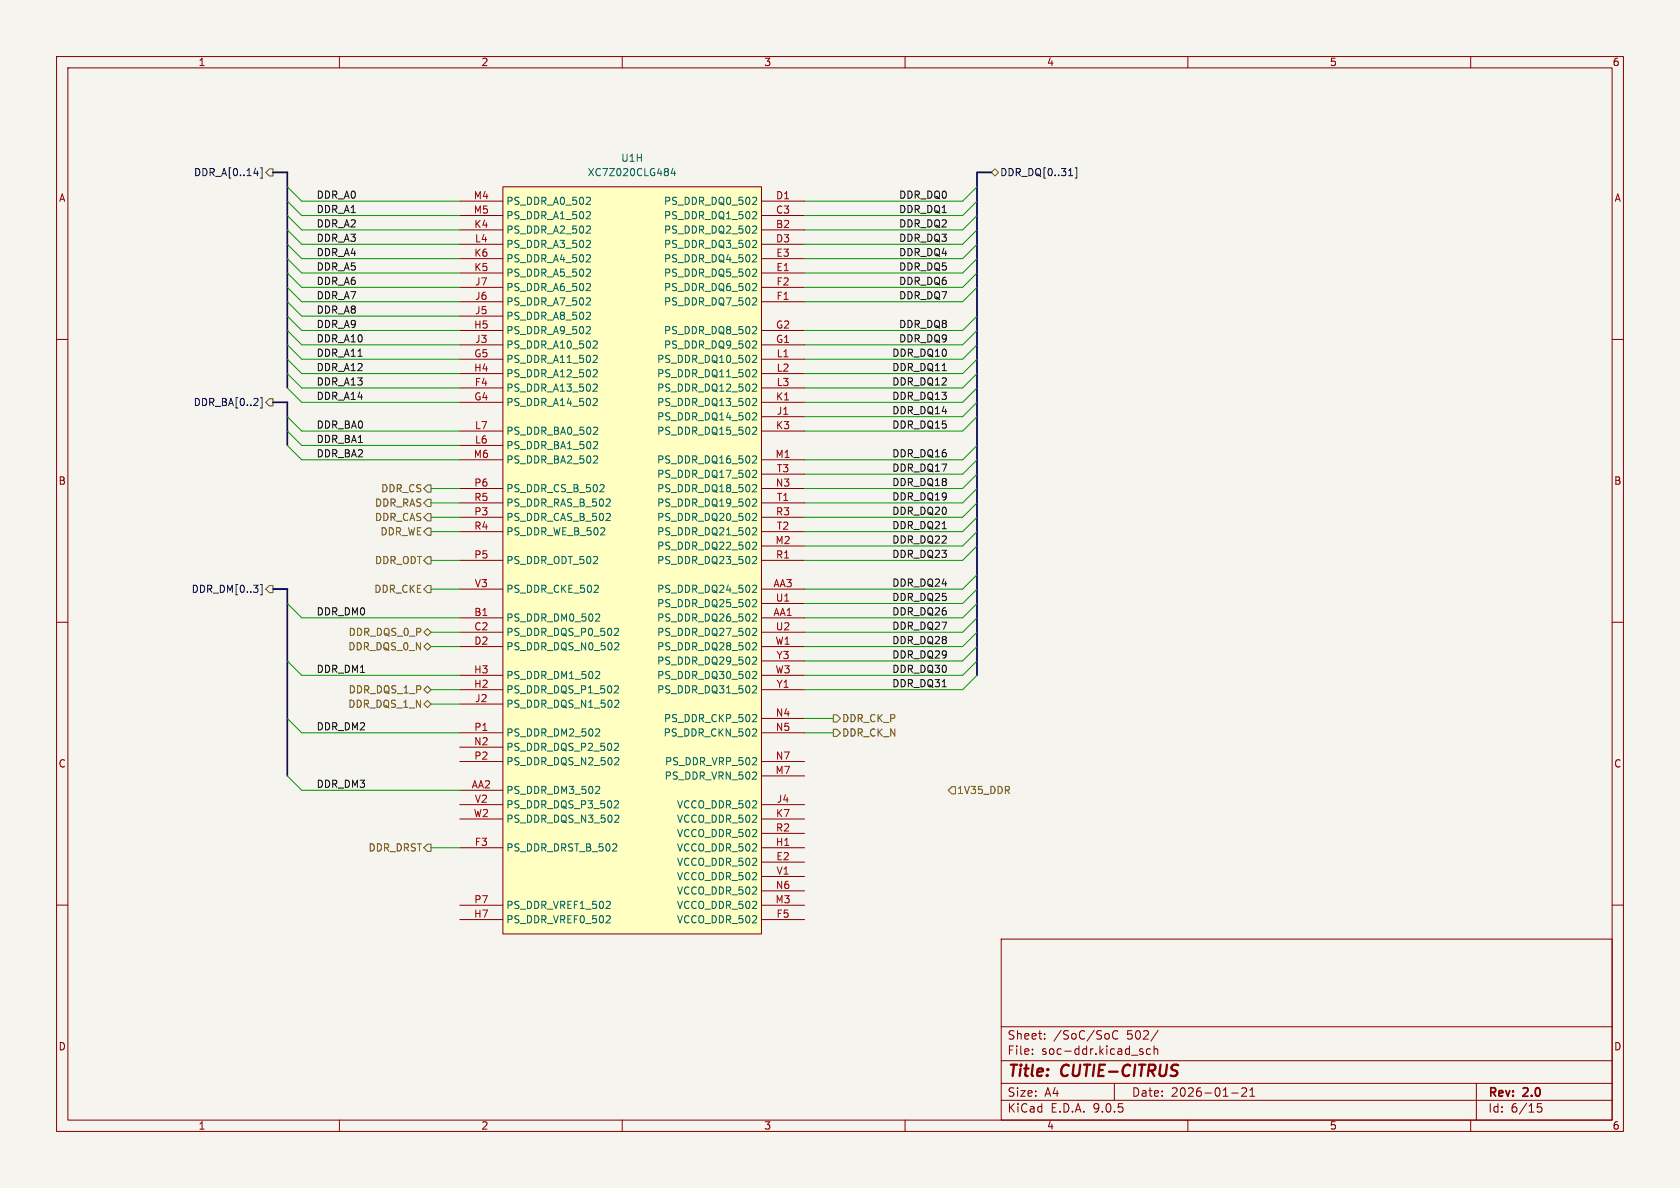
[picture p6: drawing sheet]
<svg xmlns="http://www.w3.org/2000/svg" width="297mm" height="210mm" viewBox="0 0 297 210" stroke-linecap="round" stroke-linejoin="round" font-family="sans-serif">
<path d="M0 0h297v210h-297z" fill="#f5f4ef" stroke="#f5f4ef" stroke-width=".18"/>
<g fill="none" stroke="#840000" stroke-width=".18">
<path d="M10 10h277v190h-277zM12 12h273v186h-273zM60 10v2M110 10v2M160 10v2M210 10v2M260 10v2M10 60h2M285 60h2M10 110h2M285 110h2M10 160h2"/>
<path d="M177 166h108v32h-108zM285 160h2M60 198v2M110 198v2M160 198v2M177 194.5h108M177 191.5h108M177 187.5h108M177 181.5h108M182.5 186.3v.1M182.5 185.5v.1M184.7 183.6v.1"/>
<path d="M184.7 182.8v.1M197 191.5v3M197.6 182.3a.6 .6 0 0 0-.7 0 .6 .6 0 0 0-.2 .8 .56 .56 0 0 0 .3 .5 .56 .56 0 0 0 .6 0M201.5 185.7l.6 .4-.2 .3-.4-.1M202 185.5l-.3-.1-.2 .2M203.4 185.5l-.4-.1-.3 .3v.4l.1 .2h.6M204 185.5l.2-.1 .4 .1 .1 .9M204 184.9v1.5M204.7 182.1l-1.2 2M210 198v2M217.7 193.2h1.2M219.5 192.4l.6-.1 .2 .1 .1 .3-.9 1.1h.9"/>
<path d="M221 193.8h.8M221 192.7l.4-.4v1.5M260 198v2M261 191.5v6.5M272.5 195.1h-.7l-.1 .7 .3-.1h.5l.1 .3-.1 .5-.2 .1-.6-.1"/>
</g>
<path d="M88.9 33h45.7v132.1h-45.7z" fill="#ffffc2"/>
<g fill="none" stroke="#840000" stroke-width=".18">
<path d="M81.3 35.6h7.6M81.3 38.1h7.6M88.9 33h45.7v132.1h-45.7zM134.6 35.6h7.6M134.6 38.1h7.6M81.3 40.6h7.6M81.3 43.2h7.6M81.3 45.7h7.6M81.3 48.3h7.6M81.3 50.8h7.6M81.3 53.3h7.6M81.3 55.9h7.6"/>
<path d="M81.3 58.4h7.6M134.6 40.6h7.6M134.6 43.2h7.6M134.6 45.7h7.6M134.6 48.3h7.6M134.6 50.8h7.6M134.6 53.3h7.6M134.6 58.4h7.6M81.3 61h7.6M81.3 63.5h7.6M81.3 66h7.6M81.3 68.6h7.6"/>
<path d="M81.3 71.1h7.6M81.3 76.2h7.6M81.3 78.7h7.6M134.6 61h7.6M134.6 63.5h7.6M134.6 66h7.6M134.6 68.6h7.6M134.6 71.1h7.6M134.6 76.2h7.6M134.6 73.7h7.6M81.3 81.3h7.6M81.3 86.4h7.6"/>
<path d="M81.3 88.9h7.6M81.3 91.4h7.6M81.3 94h7.6M81.3 99.1h7.6M134.6 81.3h7.6M134.6 86.4h7.6M134.6 88.9h7.6M134.6 91.4h7.6M134.6 94h7.6M134.6 99.1h7.6M134.6 83.8h7.6M134.6 96.5h7.6"/>
<path d="M81.3 104.1h7.6M81.3 109.2h7.6M81.3 111.8h7.6M81.3 114.3h7.6M81.3 119.4h7.6M134.6 104.1h7.6M134.6 109.2h7.6M134.6 111.8h7.6M134.6 114.3h7.6M134.6 119.4h7.6M134.6 106.7h7.6M134.6 116.8h7.6"/>
<path d="M81.3 121.9h7.6M81.3 124.5h7.6M81.3 129.5h7.6M81.3 132.1h7.6M81.3 134.6h7.6M81.3 139.7h7.6M134.6 121.9h7.6M134.6 129.5h7.6M134.6 134.6h7.6M134.6 127h7.6M134.6 137.2h7.6M81.3 142.2h7.6"/>
<path d="M81.3 144.8h7.6M81.3 149.9h7.6M134.6 142.2h7.6M134.6 144.8h7.6M134.6 149.9h7.6M134.6 147.3h7.6M134.6 152.4h7.6M134.6 154.9h7.6M134.6 157.5h7.6M81.3 160h7.6M81.3 162.6h7.6M134.6 160h7.6"/>
<path d="M134.6 162.6h7.6"/>
</g>
<g fill="none" stroke="#006464" stroke-width=".18">
<path d="M104.1 34.9l.3 .2-.1 .3-.7 .7h.8M104.1 37.4l.3 .3-.1 .3-.7 .7h.8M104.1 39.9l.3 .3-.1 .3-.7 .7h.8M119 29.7l-.3 .9h.7M119.3 30.2v.9M133.5 34.9l.3 .2-.1 .3-.7 .7h.8M133.5 37.4l.3 .3-.1 .3-.7 .7h.8M133.5 39.9l.3 .3-.1 .3-.7 .7h.8M104.1 42.5l.3 .2-.1 .3-.7 .8h.8M104.1 45l.3 .3-.1 .3-.7 .7h.8M104.1 47.6l.3 .2-.1 .3-.7 .7h.8M104.1 50.1l.3 .3-.1 .3-.7 .7h.8"/>
<path d="M104.1 52.6l.3 .3-.1 .3-.7 .7h.8M104.1 55.2l.3 .2-.1 .3-.7 .8h.8M104.1 57.7l.3 .3-.1 .3-.7 .7h.8M133.5 42.5l.3 .2-.1 .3-.7 .8h.8M133.5 45l.3 .3-.1 .3-.7 .7h.8M133.5 47.6l.3 .2-.1 .3-.7 .7h.8M133.5 50.1l.3 .3-.1 .3-.7 .7h.8M133.5 52.6l.3 .3-.1 .3-.7 .7h.8M133.5 57.7l.3 .3-.1 .3-.7 .7h.8M105.1 60.3h.4l.1 .3-.8 .9h.8M105.1 62.8l.4 .1 .1 .3-.8 .9h.8M105.1 65.3l.4 .1 .1 .3-.8 .9h.8"/>
<path d="M105.1 67.9l.4 .1 .1 .3-.8 .9h.8M105.1 70.4l.4 .1 .1 .3-.8 .9h.8M105.1 75.5l.4 .1 .2 .3-.8 .9h.8M105.1 78l.4 .1 .2 .3-.8 .9h.8M133.2 62.8l.4 .1 .2 .3-.8 .9h.8M133.2 65.3l.4 .1 .2 .3-.8 .9h.8M133.2 67.9l.4 .1 .2 .3-.8 .9h.8M133.2 70.4l.4 .1 .2 .3-.8 .9h.8M133.2 75.5l.4 .1 .2 .3-.8 .9h.8M133.2 73h.4l.2 .3-.8 .9h.8M133.5 60.3l.3 .2-.1 .3-.7 .7h.8M105.1 80.6l.4 .1 .2 .3-.8 .9h.8"/>
<path d="M106.6 85.7l.2 .2-.1 .3-.7 .7h.8M107.8 88.3l.1 .2-.1 .3-.7 .7h.8M107.8 90.8l.1 .2-.1 .3-.7 .7h.8M133.2 80.6l.4 .1 .2 .3-.8 .9h.8M133.2 85.7h.4l.2 .3-.8 .9h.8M133.2 88.2l.4 .1 .2 .3-.8 .9h.8M133.2 90.7l.4 .1 .2 .3-.8 .9h.8M133.2 83.1l.4 .1 .2 .3-.8 .9h.8M133.2 93.3l.4 .1 .2 .3-.8 .9h.8M133.2 95.8l.4 .1 .2 .3-.8 .9h.8M133.2 98.4h.4l.2 .3-.8 .9h.8M105.5 108.5l.4 .1 .1 .3-.8 .9h.8"/>
<path d="M105.5 118.7l.4 .1 .1 .3-.8 .9h.8M105.7 103.5l.1 .2-.1 .3-.7 .7h.8M108.8 111.1h.4l.1 .3-.7 .9h.7M108.9 113.6l.4 .1 .1 .3-.8 .9h.8M133.2 103.4l.4 .1 .2 .3-.8 .9h.8M133.2 108.5l.4 .1 .2 .3-.8 .9h.8M133.2 111.1h.4l.2 .3-.8 .9h.8M133.2 113.6l.4 .1 .2 .3-.8 .9h.8M133.2 118.7l.4 .1 .2 .3-.8 .9h.8M133.2 106l.4 .1 .2 .3-.8 .9h.8M133.2 116.1l.4 .1 .2 .3-.8 .9h.8M105.5 128.8l.4 .1 .1 .3-.8 .9h.8"/>
<path d="M105.5 139l.4 .1 .1 .3-.8 .9h.8M108.8 121.2l.4 .1 .1 .3-.7 .9h.7M108.8 131.4l.4 .1 .1 .3-.7 .9h.7M108.9 123.8h.4l.1 .3-.8 .9h.8M108.9 133.9l.4 .1 .1 .3-.8 .9h.8M133 135.2h.8M133 137.7h.8M133.2 121.2l.4 .1 .2 .3-.8 .9h.8M133.5 128.8l.3 .3-.1 .3-.7 .7h.8M133.5 126.3l.3 .3-.1 .3-.7 .7h.8M133.7 134.1v.4M133.7 136.6v.4"/>
<path d="M107.7 159.3l.2 .3-.1 .3-.7 .7h.8M108.3 150.4h.7M108.8 141.5l.4 .1 .1 .3-.7 .9h.7M108.9 144.1l.4 .1 .1 .3-.8 .9h.8M109 149.3v.4M107.7 161.9l.2 .2-.1 .3-.7 .7h.8"/>
</g>
<g fill="none" stroke="#725600" stroke-width=".18">
<path d="M47 30.5l.6-.7h.7v1.3h-.7zM175.3 30.5l.6-.7 .6 .7-.6 .6zM47 71.1l.6-.6h.7v1.3h-.7zM75.6 85.7h.6v1.3h-.6l-.7-.6zM75.6 90.8h.6v1.3h-.6l-.7-.7zM75.6 98.4h.6v1.3h-.6l-.7-.6zM75.6 88.3h.6v1.2h-.6l-.7-.6zM75.6 93.3h.6v1.3h-.6l-.7-.6zM47.6 103.5h.7v1.3h-.7l-.6-.7zM74.9 111.8l.7-.7 .6 .7-.6 .6zM74.9 114.3l.7-.6 .6 .6-.6 .6zM75.6 103.5h.6v1.3h-.6l-.7-.7z"/>
<path d="M74.9 124.5l.7-.7 .6 .7-.6 .6zM74.9 121.9l.7-.6 .6 .6-.6 .7zM147.3 128.9h.7l.6 .6-.6 .7h-.7zM147.3 126.4h.7l.6 .6-.6 .6h-.7zM168.3 139.1h.6v1.2h-.6l-.7-.6zM75.6 149.2h.6v1.3h-.6l-.7-.6z"/>
</g>
<path d="M44.9 30.6h.8M46 29.7h.3v1.8h-.3M188.9 31.1h.7M190.1 29.7h.3v1.8h-.3M46 70.3h.3v1.8h-.3M46 103.3h.3v1.8h-.3" fill="none" stroke="#000084" stroke-width=".18"/>
<path d="M48.3 30.5h2.5v38.1M175.3 30.5h-2.6v88.9M48.3 71.1h2.5v7.6M48.3 104.1h2.5v33.1" fill="none" stroke="#000084" stroke-width=".3"/>
<g fill="none" stroke="#009600" stroke-width=".18">
<path d="M50.8 35.6l2.5 2.5h28M50.8 33l2.5 2.6h28M50.8 38.1l2.5 2.5h28M172.7 35.6l-2.5 2.5h-28M172.7 33l-2.5 2.6h-28M172.7 38.1l-2.5 2.5h-28M50.8 58.4l2.5 2.6h28M50.8 48.3l2.5 2.5h28M50.8 50.8l2.5 2.5h28M50.8 45.7l2.5 2.6h28M50.8 53.3l2.5 2.6h28M50.8 43.2l2.5 2.5h28"/>
<path d="M50.8 40.6l2.5 2.6h28M50.8 55.9l2.5 2.5h28M172.7 58.4l-2.5 2.6h-28M172.7 48.3l-2.5 2.5h-28M172.7 50.8l-2.5 2.5h-28M172.7 45.7l-2.5 2.6h-28M172.7 43.2l-2.5 2.5h-28M172.7 40.6l-2.5 2.6h-28M172.7 55.9l-2.5 2.5h-28M50.8 66l2.5 2.6h28M50.8 61l2.5 2.5h28M50.8 78.7l2.5 2.6h28"/>
<path d="M50.8 76.2l2.5 2.5h28M50.8 73.7l2.5 2.5h28M50.8 63.5l2.5 2.5h28M50.8 68.6l2.5 2.5h28M172.7 66l-2.5 2.6h-28M172.7 61l-2.5 2.5h-28M172.7 78.7l-2.5 2.6h-28M172.7 73.7l-2.5 2.5h-28M172.7 63.5l-2.5 2.5h-28M172.7 68.6l-2.5 2.5h-28M172.7 71.1l-2.5 2.6h-28M76.2 88.9h5.1"/>
<path d="M76.2 99.1h5.1M76.2 94h5.1M76.2 86.4h5.1M76.2 91.4h5.1M172.7 86.4l-2.5 2.5h-28M172.7 96.5l-2.5 2.6h-28M172.7 91.4l-2.5 2.6h-28M172.7 83.8l-2.5 2.6h-28M172.7 88.9l-2.5 2.5h-28M172.7 81.3l-2.5 2.5h-28M172.7 94l-2.5 2.5h-28M50.8 106.7l2.5 2.5h28"/>
<path d="M50.8 116.8l2.5 2.6h28M76.2 104.1h5.1M76.2 111.8h5.1M76.2 114.3h5.1M172.7 101.6l-2.5 2.5h-28M172.7 106.7l-2.5 2.5h-28M172.7 109.2l-2.5 2.6h-28M172.7 114.3l-2.5 2.5h-28M172.7 111.8l-2.5 2.5h-28M172.7 119.4l-2.5 2.5h-28M172.7 116.8l-2.5 2.6h-28M172.7 104.1l-2.5 2.6h-28"/>
<path d="M50.8 137.2l2.5 2.5h28M50.8 127l2.5 2.5h28M76.2 124.5h5.1M76.2 121.9h5.1M142.2 129.5h5.1M142.2 127h5.1M76.2 149.9h5.1"/>
</g>
<g font-size="2.8" fill="#840000">
<text x="178" y="190.9">Title:</text>
<text x="187.7" y="190.9">CUTIE-CITRUS</text>
</g>
<g font-size="2.1" fill="#840000">
<text x="178" y="184">Sheet:</text>
<text x="186.2" y="184">/SoC/SoC</text>
<text x="199.2" y="184">502/</text>
<text x="178" y="186.7">File:</text>
<text x="184.1" y="186.7">soc-ddr.kicad_sch</text>
<text x="178" y="196.9">KiCad</text>
<text x="178" y="194.1">Size:</text>
<text x="184.7" y="194.1">A4</text>
<text x="185.7" y="196.9">E.D.A.</text>
<text x="193.3" y="196.9">9.0.5</text>
<text x="200" y="194.1">Date:</text>
<text x="207" y="194.1">2026-01-21</text>
<text x="263" y="194.3">Rev:</text>
<text x="263" y="196.9">Id:</text>
<text x="267.1" y="196.9">6/15</text>
<text x="269.4" y="194.3">2.0</text>
</g>
<g font-size="1.8" fill="#840000">
<text x="35" y="11.9">1</text>
<text x="85" y="11.9">2</text>
<text x="135" y="11.9">3</text>
<text x="185" y="11.9">4</text>
<text x="235" y="11.9">5</text>
<text x="285" y="11.9">6</text>
<text x="10.3" y="35.9">A</text>
<text x="285.3" y="35.9">A</text>
<text x="10.3" y="85.9">B</text>
<text x="285.3" y="85.9">B</text>
<text x="10.3" y="135.9">C</text>
<text x="285.3" y="135.9">C</text>
<text x="10.3" y="185.9">D</text>
<text x="285.3" y="185.9">D</text>
<text x="35" y="199.9">1</text>
<text x="85" y="199.9">2</text>
<text x="135" y="199.9">3</text>
<text x="185" y="199.9">4</text>
<text x="235" y="199.9">5</text>
<text x="285" y="199.9">6</text>
</g>
<g font-size="1.8" fill="#006464">
<text x="109.7" y="28.8">U1H</text>
<text x="103.8" y="31.3">XC7Z020CLG484</text>
<text x="89.4" y="36.4">PS_DDR_A0_502</text>
<text x="89.4" y="39">PS_DDR_A1_502</text>
<text x="89.4" y="41.5">PS_DDR_A2_502</text>
<text x="117.3" y="36.4">PS_DDR_DQ0_502</text>
<text x="117.3" y="39">PS_DDR_DQ1_502</text>
<text x="117.3" y="41.5">PS_DDR_DQ2_502</text>
<text x="89.4" y="44">PS_DDR_A3_502</text>
<text x="89.4" y="46.6">PS_DDR_A4_502</text>
<text x="117.3" y="44">PS_DDR_DQ3_502</text>
<text x="117.3" y="46.6">PS_DDR_DQ4_502</text>
<text x="89.4" y="49.1">PS_DDR_A5_502</text>
<text x="89.4" y="51.7">PS_DDR_A6_502</text>
<text x="117.3" y="49.1">PS_DDR_DQ5_502</text>
<text x="117.3" y="51.7">PS_DDR_DQ6_502</text>
<text x="89.4" y="54.2">PS_DDR_A7_502</text>
<text x="89.4" y="56.7">PS_DDR_A8_502</text>
<text x="89.4" y="59.3">PS_DDR_A9_502</text>
<text x="117.3" y="54.2">PS_DDR_DQ7_502</text>
<text x="117.3" y="59.3">PS_DDR_DQ8_502</text>
<text x="89.4" y="61.8">PS_DDR_A10_502</text>
<text x="89.4" y="64.4">PS_DDR_A11_502</text>
<text x="116.1" y="64.4">PS_DDR_DQ10_502</text>
<text x="117.3" y="61.8">PS_DDR_DQ9_502</text>
<text x="89.4" y="66.9">PS_DDR_A12_502</text>
<text x="89.4" y="69.4">PS_DDR_A13_502</text>
<text x="89.4" y="72">PS_DDR_A14_502</text>
<text x="116.1" y="66.9">PS_DDR_DQ11_502</text>
<text x="116.1" y="69.4">PS_DDR_DQ12_502</text>
<text x="116.1" y="72">PS_DDR_DQ13_502</text>
<text x="89.4" y="77.1">PS_DDR_BA0_502</text>
<text x="116.1" y="74.5">PS_DDR_DQ14_502</text>
<text x="116.1" y="77.1">PS_DDR_DQ15_502</text>
<text x="89.4" y="79.6">PS_DDR_BA1_502</text>
<text x="89.4" y="82.1">PS_DDR_BA2_502</text>
<text x="116.1" y="82.1">PS_DDR_DQ16_502</text>
<text x="89.4" y="87.2">PS_DDR_CS_B_502</text>
<text x="89.4" y="89.8">PS_DDR_RAS_B_502</text>
<text x="116.1" y="84.7">PS_DDR_DQ17_502</text>
<text x="116.1" y="87.2">PS_DDR_DQ18_502</text>
<text x="116.1" y="89.8">PS_DDR_DQ19_502</text>
<text x="89.4" y="92.3">PS_DDR_CAS_B_502</text>
<text x="89.4" y="94.8">PS_DDR_WE_B_502</text>
<text x="116.1" y="92.3">PS_DDR_DQ20_502</text>
<text x="116.1" y="94.8">PS_DDR_DQ21_502</text>
<text x="89.4" y="99.9">PS_DDR_ODT_502</text>
<text x="116.1" y="97.4">PS_DDR_DQ22_502</text>
<text x="116.1" y="99.9">PS_DDR_DQ23_502</text>
<text x="89.4" y="105">PS_DDR_CKE_502</text>
<text x="116.1" y="105">PS_DDR_DQ24_502</text>
<text x="116.1" y="107.5">PS_DDR_DQ25_502</text>
<text x="89.4" y="110.1">PS_DDR_DM0_502</text>
<text x="89.4" y="112.6">PS_DDR_DQS_P0_502</text>
<text x="116.1" y="110.1">PS_DDR_DQ26_502</text>
<text x="116.1" y="112.6">PS_DDR_DQ27_502</text>
<text x="89.4" y="115.2">PS_DDR_DQS_N0_502</text>
<text x="116.1" y="115.2">PS_DDR_DQ28_502</text>
<text x="116.1" y="117.7">PS_DDR_DQ29_502</text>
<text x="89.4" y="120.2">PS_DDR_DM1_502</text>
<text x="89.4" y="122.8">PS_DDR_DQS_P1_502</text>
<text x="89.4" y="125.3">PS_DDR_DQS_N1_502</text>
<text x="116.1" y="120.2">PS_DDR_DQ30_502</text>
<text x="116.1" y="122.8">PS_DDR_DQ31_502</text>
<text x="89.4" y="130.4">PS_DDR_DM2_502</text>
<text x="117.2" y="130.4">PS_DDR_CKN_502</text>
<text x="117.3" y="127.9">PS_DDR_CKP_502</text>
<text x="89.4" y="132.9">PS_DDR_DQS_P2_502</text>
<text x="89.4" y="135.5">PS_DDR_DQS_N2_502</text>
<text x="117.5" y="135.5">PS_DDR_VRP_502</text>
<text x="89.4" y="140.6">PS_DDR_DM3_502</text>
<text x="89.4" y="143.1">PS_DDR_DQS_P3_502</text>
<text x="117.4" y="138">PS_DDR_VRN_502</text>
<text x="119.6" y="143.1">VCCO_DDR_502</text>
<text x="89.4" y="145.6">PS_DDR_DQS_N3_502</text>
<text x="119.6" y="145.6">VCCO_DDR_502</text>
<text x="119.6" y="148.2">VCCO_DDR_502</text>
<text x="89.4" y="150.7">PS_DDR_DRST_B_502</text>
<text x="119.6" y="150.7">VCCO_DDR_502</text>
<text x="119.6" y="153.3">VCCO_DDR_502</text>
<text x="119.6" y="155.8">VCCO_DDR_502</text>
<text x="89.4" y="160.9">PS_DDR_VREF1_502</text>
<text x="119.6" y="158.3">VCCO_DDR_502</text>
<text x="119.6" y="160.9">VCCO_DDR_502</text>
<text x="89.4" y="163.4">PS_DDR_VREF0_502</text>
<text x="119.6" y="163.4">VCCO_DDR_502</text>
</g>
<g font-size="1.8" fill="#000084">
<text x="34.2" y="31.3">DDR_A[0..14]</text>
<text x="176.7" y="31.3">DDR_DQ[0..31]</text>
<text x="34.1" y="72">DDR_BA[0..2]</text>
<text x="33.8" y="105">DDR_DM[0..3]</text>
</g>
<g font-size="1.8" fill="#0f0f0f">
<text x="55.9" y="35.2">DDR_A0</text>
<text x="158.8" y="35.2">DDR_DQ0</text>
<text x="55.9" y="37.8">DDR_A1</text>
<text x="55.9" y="40.3">DDR_A2</text>
<text x="158.8" y="37.8">DDR_DQ1</text>
<text x="158.8" y="40.3">DDR_DQ2</text>
<text x="55.9" y="47.9">DDR_A5</text>
<text x="55.9" y="45.4">DDR_A4</text>
<text x="55.9" y="42.8">DDR_A3</text>
<text x="158.8" y="42.8">DDR_DQ3</text>
<text x="158.8" y="45.4">DDR_DQ4</text>
<text x="158.8" y="47.9">DDR_DQ5</text>
<text x="55.9" y="53">DDR_A7</text>
<text x="55.9" y="50.5">DDR_A6</text>
<text x="158.8" y="50.5">DDR_DQ6</text>
<text x="158.8" y="53">DDR_DQ7</text>
<text x="55.9" y="58.1">DDR_A9</text>
<text x="55.9" y="55.5">DDR_A8</text>
<text x="158.8" y="58.1">DDR_DQ8</text>
<text x="55.9" y="63.2">DDR_A11</text>
<text x="55.9" y="65.7">DDR_A12</text>
<text x="55.9" y="60.6">DDR_A10</text>
<text x="157.6" y="65.7">DDR_DQ11</text>
<text x="157.6" y="63.2">DDR_DQ10</text>
<text x="158.8" y="60.6">DDR_DQ9</text>
<text x="55.9" y="70.8">DDR_A14</text>
<text x="55.9" y="68.2">DDR_A13</text>
<text x="157.6" y="68.2">DDR_DQ12</text>
<text x="157.6" y="70.8">DDR_DQ13</text>
<text x="55.9" y="75.9">DDR_BA0</text>
<text x="157.6" y="75.9">DDR_DQ15</text>
<text x="157.6" y="73.3">DDR_DQ14</text>
<text x="55.9" y="80.9">DDR_BA2</text>
<text x="55.9" y="78.4">DDR_BA1</text>
<text x="157.6" y="83.5">DDR_DQ17</text>
<text x="157.6" y="80.9">DDR_DQ16</text>
<text x="157.6" y="86">DDR_DQ18</text>
<text x="157.6" y="88.6">DDR_DQ19</text>
<text x="157.6" y="93.6">DDR_DQ21</text>
<text x="157.6" y="91.1">DDR_DQ20</text>
<text x="157.6" y="96.2">DDR_DQ22</text>
<text x="157.6" y="98.7">DDR_DQ23</text>
<text x="157.6" y="106.3">DDR_DQ25</text>
<text x="157.6" y="103.8">DDR_DQ24</text>
<text x="55.9" y="108.9">DDR_DM0</text>
<text x="157.6" y="108.9">DDR_DQ26</text>
<text x="157.6" y="114">DDR_DQ28</text>
<text x="157.6" y="111.4">DDR_DQ27</text>
<text x="55.9" y="119">DDR_DM1</text>
<text x="157.6" y="116.5">DDR_DQ29</text>
<text x="157.6" y="119">DDR_DQ30</text>
<text x="157.6" y="121.6">DDR_DQ31</text>
<text x="55.9" y="129.2">DDR_DM2</text>
<text x="55.9" y="139.4">DDR_DM3</text>
</g>
<g font-size="1.8" fill="#a90000">
<text x="83.7" y="35.3">M4</text>
<text x="137.1" y="35.3">D1</text>
<text x="83.7" y="37.8">M5</text>
<text x="83.7" y="40.4">K4</text>
<text x="137.1" y="37.8">C3</text>
<text x="137.1" y="40.4">B2</text>
<text x="83.7" y="45.5">K6</text>
<text x="83.9" y="42.9">L4</text>
<text x="137.1" y="42.9">D3</text>
<text x="137.1" y="45.5">E3</text>
<text x="83.7" y="48">K5</text>
<text x="83.9" y="50.5">J7</text>
<text x="83.9" y="53.1">J6</text>
<text x="137.1" y="48">E1</text>
<text x="137.2" y="50.5">F2</text>
<text x="137.2" y="53.1">F1</text>
<text x="83.7" y="58.2">H5</text>
<text x="83.9" y="55.6">J5</text>
<text x="137.1" y="58.2">G2</text>
<text x="83.7" y="65.8">H4</text>
<text x="83.7" y="63.2">G5</text>
<text x="83.9" y="60.7">J3</text>
<text x="137.1" y="60.7">G1</text>
<text x="137.2" y="63.2">L1</text>
<text x="137.2" y="65.8">L2</text>
<text x="83.7" y="70.9">G4</text>
<text x="83.8" y="68.3">F4</text>
<text x="137.1" y="70.9">K1</text>
<text x="137.2" y="68.3">L3</text>
<text x="83.9" y="75.9">L7</text>
<text x="137.1" y="75.9">K3</text>
<text x="137.2" y="73.4">J1</text>
<text x="83.7" y="81">M6</text>
<text x="83.9" y="78.5">L6</text>
<text x="137" y="81">M1</text>
<text x="137.2" y="83.6">T3</text>
<text x="83.7" y="86.1">P6</text>
<text x="83.7" y="88.6">R5</text>
<text x="137.1" y="86.1">N3</text>
<text x="137.2" y="88.6">T1</text>
<text x="83.7" y="91.2">P3</text>
<text x="83.7" y="93.7">R4</text>
<text x="137.1" y="91.2">R3</text>
<text x="137.2" y="93.7">T2</text>
<text x="83.7" y="98.8">P5</text>
<text x="137" y="96.3">M2</text>
<text x="137.1" y="98.8">R1</text>
<text x="83.8" y="103.9">V3</text>
<text x="136.6" y="103.9">AA3</text>
<text x="137.1" y="106.4">U1</text>
<text x="83.7" y="109">B1</text>
<text x="83.7" y="111.5">C2</text>
<text x="136.6" y="109">AA1</text>
<text x="137.1" y="111.5">U2</text>
<text x="83.7" y="119.1">H3</text>
<text x="83.7" y="114">D2</text>
<text x="137" y="114">W1</text>
<text x="137" y="119.1">W3</text>
<text x="137.2" y="116.6">Y3</text>
<text x="83.7" y="121.7">H2</text>
<text x="83.9" y="124.2">J2</text>
<text x="137.2" y="121.7">Y1</text>
<text x="83.7" y="131.8">N2</text>
<text x="83.7" y="129.3">P1</text>
<text x="137.1" y="126.7">N4</text>
<text x="137.1" y="129.3">N5</text>
<text x="83.7" y="134.4">P2</text>
<text x="137" y="136.9">M7</text>
<text x="137.1" y="134.4">N7</text>
<text x="83.3" y="139.4">AA2</text>
<text x="83.8" y="142">V2</text>
<text x="137.2" y="142">J4</text>
<text x="83.7" y="144.5">W2</text>
<text x="83.8" y="149.6">F3</text>
<text x="137.1" y="149.6">H1</text>
<text x="137.1" y="144.5">K7</text>
<text x="137.1" y="147.1">R2</text>
<text x="137.1" y="152.1">E2</text>
<text x="137.2" y="154.7">V1</text>
<text x="83.7" y="159.8">P7</text>
<text x="137" y="159.8">M3</text>
<text x="137.1" y="157.2">N6</text>
<text x="83.7" y="162.3">H7</text>
<text x="137.2" y="162.3">F5</text>
</g>
<g font-size="1.8" fill="#725600">
<text x="66.2" y="89.8">DDR_RAS</text>
<text x="67.3" y="87.2">DDR_CS</text>
<text x="66.2" y="92.3">DDR_CAS</text>
<text x="67.2" y="94.8">DDR_WE</text>
<text x="66.2" y="99.9">DDR_ODT</text>
<text x="66.1" y="105">DDR_CKE</text>
<text x="61.5" y="112.6">DDR_DQS_0_P</text>
<text x="61.5" y="115.2">DDR_DQS_0_N</text>
<text x="61.5" y="125.3">DDR_DQS_1_N</text>
<text x="61.5" y="122.8">DDR_DQS_1_P</text>
<text x="148.8" y="130.4">DDR_CK_N</text>
<text x="148.8" y="127.9">DDR_CK_P</text>
<text x="169.1" y="140.6">1V35_DDR</text>
<text x="65" y="150.7">DDR_DRST</text>
</g>
</svg>
